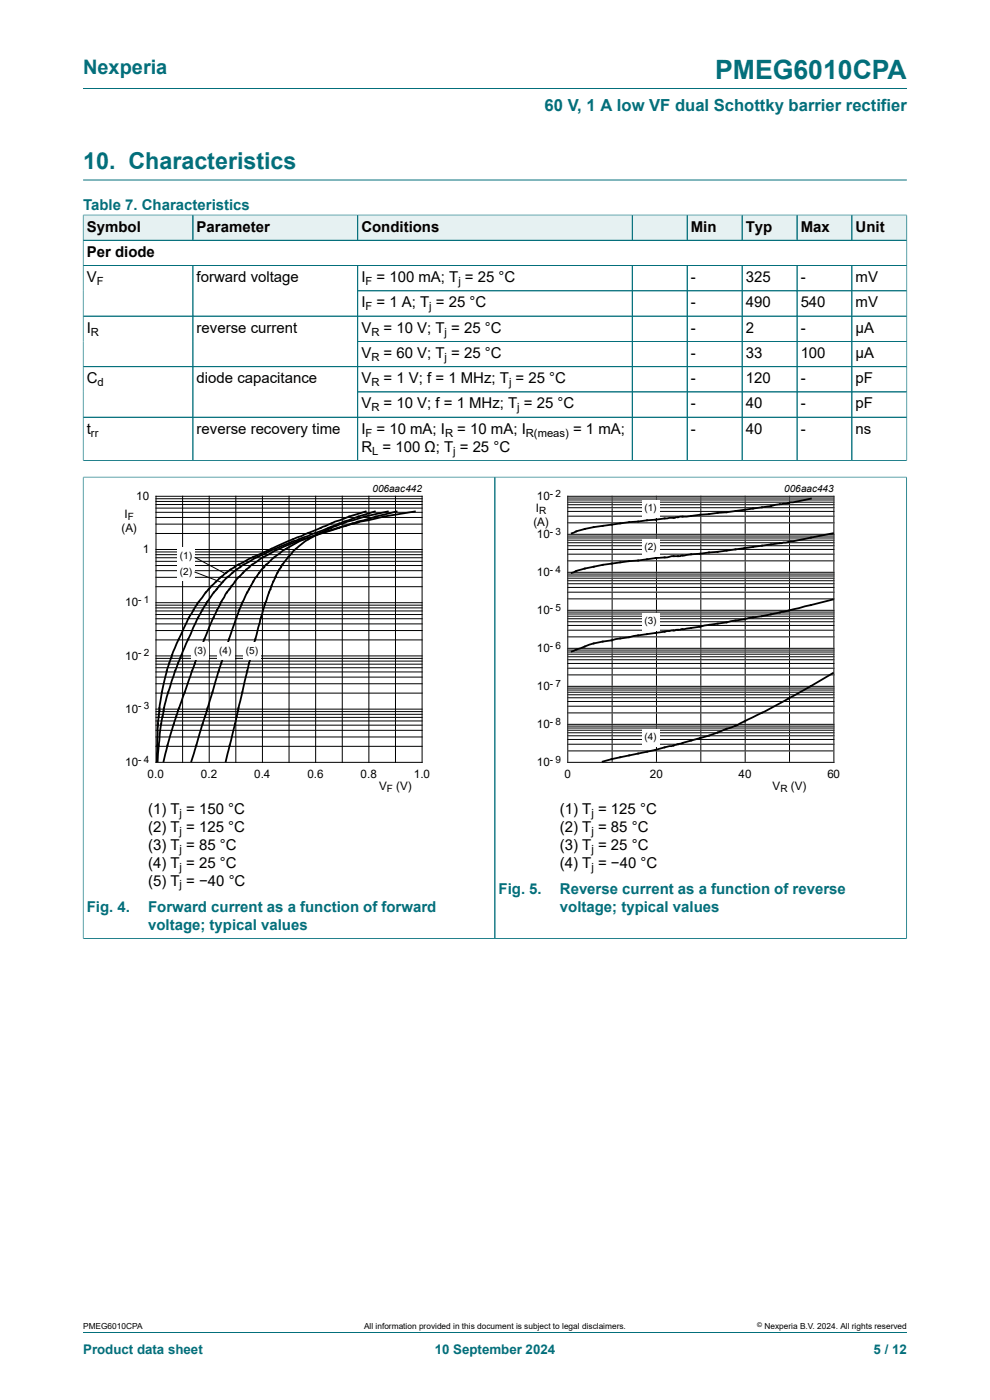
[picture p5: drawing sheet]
<svg xmlns="http://www.w3.org/2000/svg" width="210mm" height="297mm" viewBox="0 0 210 297" stroke-linecap="round" stroke-linejoin="round" font-family="sans-serif">
<path d="M17.6 18.8h174.8M17.6 38.2h174.8" fill="none" stroke="#036f7b" stroke-width=".21"/>
<path d="M17.7 45.7h23.2v5.2h-23.2z" fill="#e6f1f2"/>
<path d="M17.6 45.5v5.5h23.3v-5.4h-23.3" fill="none" stroke="#036f7b" stroke-width=".21"/>
<path d="M41 45.7h34.8v5.2h-34.8z" fill="#e6f1f2"/>
<path d="M40.9 45.6h35v5.4h-35z" fill="none" stroke="#036f7b" stroke-width=".21"/>
<path d="M75.9 45.7h58.1v5.2h-58.1z" fill="#e6f1f2"/>
<path d="M75.9 45.6h58.2v5.4h-58.2z" fill="none" stroke="#036f7b" stroke-width=".21"/>
<path d="M134.2 45.7h11.5v5.2h-11.5z" fill="#e6f1f2"/>
<path d="M134.1 45.6h11.7v5.4h-11.7z" fill="none" stroke="#036f7b" stroke-width=".21"/>
<path d="M145.8 45.7h11.5v5.2h-11.5z" fill="#e6f1f2"/>
<path d="M145.8 45.6h11.6v5.4h-11.6z" fill="none" stroke="#036f7b" stroke-width=".21"/>
<path d="M157.5 45.7h11.5v5.2h-11.5z" fill="#e6f1f2"/>
<path d="M157.4 45.6h11.7v5.4h-11.7z" fill="none" stroke="#036f7b" stroke-width=".21"/>
<path d="M169.1 45.7h11.5v5.2h-11.5z" fill="#e6f1f2"/>
<path d="M169.1 45.6h11.6v5.4h-11.6z" fill="none" stroke="#036f7b" stroke-width=".21"/>
<path d="M180.8 45.7h11.5v5.2h-11.5z" fill="#e6f1f2"/>
<g fill="none" stroke="#036f7b" stroke-width=".21">
<path d="M17.6 56.3h174.8M17.6 51h174.8M17.6 45.7v52.1M17.7 45.6h174.7M40.9 56.3v41.4M40.9 45.7v5.2M75.9 56.3v41.4M75.9 45.7v5.2M134.1 45.7v5.2M134.1 56.3v41.4M145.8 45.7v5.2M145.8 56.3v41.4"/>
<path d="M157.4 45.7v5.2M157.4 56.3v41.4M169.1 45.7v5.2M169.1 56.3v41.4M180.7 45.6v5.4M180.7 56.3v41.4M192.4 45.5v52.3M17.6 67.1h174.8M17.6 77.8h174.8M75.9 61.7h116.5M75.9 72.4h116.5M17.6 97.7h174.8"/>
<path d="M17.6 88.5h174.8M75.9 83.1h116.5M17.6 101.2h87.4v97.9h-87.4M17.6 101.1v98.1"/>
</g>
<path d="M20.4 102.5h81.8v66.3h-81.8z" fill="none" stroke="#fff" stroke-width=".21"/>
<g fill="none" stroke="#000" stroke-width=".21">
<path d="M33.1 105.3h56.4v56.4h-56.4zM33.1 120h56.4M33.1 119.1h56.4M33.1 118.3h56.4M33.1 117.7h56.4M33.1 117.1h56.4M33.1 116.6h56.4M33.1 113.2h56.4M33.1 111.2h56.4M33.1 109.8h56.4M33.1 108.7h56.4M33.1 107.8h56.4"/>
<path d="M33.1 107h56.4M33.1 106.4h56.4M33.1 105.8h56.4M38.7 105.3v56.4M44.4 105.3v56.4M50 105.3v56.4M55.7 105.3v56.4M61.3 105.3v56.4M67 105.3v56.4M72.6 105.3v56.4M78.2 105.3v56.4M83.9 105.3v56.4"/>
<path d="M33.1 139.7h56.4M33.1 139.1h56.4M33.1 135.8h56.4M33.1 133.8h56.4M33.1 132.4h56.4M33.1 131.3h56.4M33.1 130.4h56.4M33.1 129.6h56.4M33.1 129h56.4M33.1 128.4h56.4M33.1 127.9h56.4M33.1 124.5h56.4"/>
<path d="M33.1 122.5h56.4M33.1 121.1h56.4M33.1 158.3h56.4M33.1 156.3h56.4M33.1 154.9h56.4M33.1 153.8h56.4M33.1 152.9h56.4M33.1 152.2h56.4M33.1 151.5h56.4M33.1 151h56.4M33.1 150.4h56.4M33.1 147h56.4"/>
<path d="M33.1 145.1h56.4M33.1 143.6h56.4M33.1 142.5h56.4M33.1 141.7h56.4M33.1 140.9h56.4M33.1 140.2h56.4"/>
</g>
<path d="M77.6 108.5l-1.7 .5a167.3 167.3 0 0 0-13.8 5.4l-8.4 3.8a28.6 28.6 0 0 0-14.7 15 53.3 53.3 0 0 0-5.6 25.9l-.1 2.4M79.5 108.5a136.4 136.4 0 0 0-14.2 5.2 62.5 62.5 0 0 0-14.3 6.6 27.1 27.1 0 0 0-8.1 9.1l-.4 .7a91.8 91.8 0 0 0-7.8 20.7l-.8 4.9-.5 5.8M82.3 108.5a42.5 42.5 0 0 0-7.4 1.9l-3 .9a31.8 31.8 0 0 0-8.5 4.6 22 22 0 0 0-6.5 10.2l-1.7 5.3-1.8 6.9-5.5 23.2M84.1 108.5a217.5 217.5 0 0 0-23.7 7.4l-.6 .3a28.1 28.1 0 0 0-9.4 6.4 38.9 38.9 0 0 0-6.6 11.9l-2.2 5.5-3.1 8.8a97.4 97.4 0 0 0-3.8 12.7M88 108.5a92.5 92.5 0 0 0-10.7 2l-4.8 1.2-4.3 1.4a27.3 27.3 0 0 0-11 6 26.2 26.2 0 0 0-6.2 9.7l-3.1 8.7-7.3 24" fill="none" stroke="#000" stroke-width=".38"/>
<g fill="#fff">
<path d="M40.6 136.3h3.8v3.7h-3.8z"/>
<path d="M45.9 136.3h3.8v3.7h-3.8z"/>
<path d="M51.6 136.3h3.8v3.7h-3.8z"/>
<path d="M37.6 116.2h3.8v3.6h-3.8z"/>
<path d="M37.6 119.6h3.8v3.6h-3.8z"/>
</g>
<path d="M41.3 118.2l6.4 3.4M120.4 105.3v56.4M129.8 105.3v56.4M139.3 105.3v56.4M148.7 105.3v56.4M158.1 105.3v56.4M167.5 105.3v56.4M176.9 105.3v56.4M41.3 121.3l5.9 2.3" fill="none" stroke="#000" stroke-width=".21"/>
<path d="M192.3 101.1v98.1M192.4 101.2h-87.4v97.9h87.4" fill="none" stroke="#036f7b" stroke-width=".21"/>
<path d="M107.7 102.5h81.9v66.3h-81.9z" fill="none" stroke="#fff" stroke-width=".21"/>
<path d="M120.4 161.7h56.5z" fill="#fff"/>
<path d="M120.4 161.7h56.5" fill="none" stroke="#000" stroke-width=".21"/>
<path d="M120.4 159.3h56.5z" fill="#fff"/>
<path d="M120.4 159.3h56.5" fill="none" stroke="#000" stroke-width=".21"/>
<path d="M120.4 157.9h56.5z" fill="#fff"/>
<path d="M120.4 157.9h56.5" fill="none" stroke="#000" stroke-width=".21"/>
<path d="M120.4 156.9h56.5z" fill="#fff"/>
<path d="M120.4 156.9h56.5" fill="none" stroke="#000" stroke-width=".21"/>
<path d="M120.4 156.1h56.5z" fill="#fff"/>
<path d="M120.4 156.1h56.5" fill="none" stroke="#000" stroke-width=".21"/>
<path d="M120.4 155.5h56.5z" fill="#fff"/>
<path d="M120.4 155.5h56.5" fill="none" stroke="#000" stroke-width=".21"/>
<path d="M120.4 154.9h56.5z" fill="#fff"/>
<path d="M120.4 154.9h56.5" fill="none" stroke="#000" stroke-width=".21"/>
<path d="M120.4 154.4h56.5z" fill="#fff"/>
<path d="M120.4 154.4h56.5" fill="none" stroke="#000" stroke-width=".21"/>
<path d="M120.4 154h56.5z" fill="#fff"/>
<path d="M120.4 154h56.5" fill="none" stroke="#000" stroke-width=".21"/>
<path d="M120.4 153.7h56.5z" fill="#fff"/>
<path d="M120.4 153.7h56.5" fill="none" stroke="#000" stroke-width=".21"/>
<path d="M120.4 151.2h56.5z" fill="#fff"/>
<path d="M120.4 151.2h56.5" fill="none" stroke="#000" stroke-width=".21"/>
<path d="M120.4 149.8h56.5z" fill="#fff"/>
<path d="M120.4 149.8h56.5" fill="none" stroke="#000" stroke-width=".21"/>
<path d="M120.4 148.8h56.5z" fill="#fff"/>
<path d="M120.4 148.8h56.5" fill="none" stroke="#000" stroke-width=".21"/>
<path d="M120.4 148h56.5z" fill="#fff"/>
<path d="M120.4 148h56.5" fill="none" stroke="#000" stroke-width=".21"/>
<path d="M120.4 147.4h56.5z" fill="#fff"/>
<path d="M120.4 147.4h56.5" fill="none" stroke="#000" stroke-width=".21"/>
<path d="M120.4 146.9h56.5z" fill="#fff"/>
<path d="M120.4 146.9h56.5" fill="none" stroke="#000" stroke-width=".21"/>
<path d="M120.4 146.4h56.5z" fill="#fff"/>
<path d="M120.4 146.4h56.5" fill="none" stroke="#000" stroke-width=".21"/>
<path d="M120.4 146h56.5z" fill="#fff"/>
<path d="M120.4 146h56.5" fill="none" stroke="#000" stroke-width=".21"/>
<path d="M120.4 145.6h56.5z" fill="#fff"/>
<path d="M120.4 145.6h56.5" fill="none" stroke="#000" stroke-width=".21"/>
<path d="M120.4 143.2h56.5z" fill="#fff"/>
<path d="M120.4 143.2h56.5" fill="none" stroke="#000" stroke-width=".21"/>
<path d="M120.4 141.8h56.5z" fill="#fff"/>
<path d="M120.4 141.8h56.5" fill="none" stroke="#000" stroke-width=".21"/>
<path d="M120.4 140.7h56.5z" fill="#fff"/>
<path d="M120.4 140.7h56.5" fill="none" stroke="#000" stroke-width=".21"/>
<path d="M120.4 140h56.5z" fill="#fff"/>
<path d="M120.4 140h56.5" fill="none" stroke="#000" stroke-width=".21"/>
<path d="M120.4 139.3h56.5z" fill="#fff"/>
<path d="M120.4 139.3h56.5" fill="none" stroke="#000" stroke-width=".21"/>
<path d="M120.4 138.8h56.5z" fill="#fff"/>
<path d="M120.4 138.8h56.5" fill="none" stroke="#000" stroke-width=".21"/>
<path d="M120.4 138.3h56.5z" fill="#fff"/>
<path d="M120.4 138.3h56.5" fill="none" stroke="#000" stroke-width=".21"/>
<path d="M120.4 137.9h56.5z" fill="#fff"/>
<path d="M120.4 137.9h56.5" fill="none" stroke="#000" stroke-width=".21"/>
<path d="M120.4 137.5h56.5z" fill="#fff"/>
<path d="M120.4 137.5h56.5" fill="none" stroke="#000" stroke-width=".21"/>
<path d="M120.4 135.1h56.5z" fill="#fff"/>
<path d="M120.4 135.1h56.5" fill="none" stroke="#000" stroke-width=".21"/>
<path d="M120.4 133.7h56.5z" fill="#fff"/>
<path d="M120.4 133.7h56.5" fill="none" stroke="#000" stroke-width=".21"/>
<path d="M120.4 132.7h56.5z" fill="#fff"/>
<path d="M120.4 132.7h56.5" fill="none" stroke="#000" stroke-width=".21"/>
<path d="M120.4 131.9h56.5z" fill="#fff"/>
<path d="M120.4 131.9h56.5" fill="none" stroke="#000" stroke-width=".21"/>
<path d="M120.4 131.3h56.5z" fill="#fff"/>
<path d="M120.4 131.3h56.5" fill="none" stroke="#000" stroke-width=".21"/>
<path d="M120.4 130.7h56.5z" fill="#fff"/>
<path d="M120.4 130.7h56.5" fill="none" stroke="#000" stroke-width=".21"/>
<path d="M120.4 130.3h56.5z" fill="#fff"/>
<path d="M120.4 130.3h56.5" fill="none" stroke="#000" stroke-width=".21"/>
<path d="M120.4 129.8h56.5z" fill="#fff"/>
<path d="M120.4 129.8h56.5" fill="none" stroke="#000" stroke-width=".21"/>
<path d="M120.4 129.5h56.5z" fill="#fff"/>
<path d="M120.4 129.5h56.5" fill="none" stroke="#000" stroke-width=".21"/>
<path d="M120.4 127h56.5z" fill="#fff"/>
<path d="M120.4 127h56.5" fill="none" stroke="#000" stroke-width=".21"/>
<path d="M120.4 125.6h56.5z" fill="#fff"/>
<path d="M120.4 125.6h56.5" fill="none" stroke="#000" stroke-width=".21"/>
<path d="M120.4 124.6h56.5z" fill="#fff"/>
<path d="M120.4 124.6h56.5" fill="none" stroke="#000" stroke-width=".21"/>
<path d="M120.4 123.8h56.5z" fill="#fff"/>
<path d="M120.4 123.8h56.5" fill="none" stroke="#000" stroke-width=".21"/>
<path d="M120.4 123.2h56.5z" fill="#fff"/>
<path d="M120.4 123.2h56.5" fill="none" stroke="#000" stroke-width=".21"/>
<path d="M120.4 122.7h56.5z" fill="#fff"/>
<path d="M120.4 122.7h56.5" fill="none" stroke="#000" stroke-width=".21"/>
<path d="M120.4 122.2h56.5z" fill="#fff"/>
<path d="M120.4 122.2h56.5" fill="none" stroke="#000" stroke-width=".21"/>
<path d="M120.4 121.8h56.5z" fill="#fff"/>
<path d="M120.4 121.8h56.5" fill="none" stroke="#000" stroke-width=".21"/>
<path d="M120.4 121.4h56.5z" fill="#fff"/>
<path d="M120.4 121.4h56.5" fill="none" stroke="#000" stroke-width=".21"/>
<path d="M120.4 119h56.5z" fill="#fff"/>
<path d="M120.4 119h56.5" fill="none" stroke="#000" stroke-width=".21"/>
<path d="M120.4 117.6h56.5z" fill="#fff"/>
<path d="M120.4 117.6h56.5" fill="none" stroke="#000" stroke-width=".21"/>
<path d="M120.4 116.6h56.5z" fill="#fff"/>
<path d="M120.4 116.6h56.5" fill="none" stroke="#000" stroke-width=".21"/>
<path d="M120.4 115.8h56.5z" fill="#fff"/>
<path d="M120.4 115.8h56.5" fill="none" stroke="#000" stroke-width=".21"/>
<path d="M120.4 115.1h56.5z" fill="#fff"/>
<path d="M120.4 115.1h56.5" fill="none" stroke="#000" stroke-width=".21"/>
<path d="M120.4 114.6h56.5z" fill="#fff"/>
<path d="M120.4 114.6h56.5" fill="none" stroke="#000" stroke-width=".21"/>
<path d="M120.4 114.1h56.5z" fill="#fff"/>
<path d="M120.4 114.1h56.5" fill="none" stroke="#000" stroke-width=".21"/>
<path d="M120.4 113.7h56.5z" fill="#fff"/>
<path d="M120.4 113.7h56.5" fill="none" stroke="#000" stroke-width=".21"/>
<path d="M120.4 113.3h56.5z" fill="#fff"/>
<path d="M120.4 113.3h56.5" fill="none" stroke="#000" stroke-width=".21"/>
<path d="M120.4 110.9h56.5z" fill="#fff"/>
<path d="M120.4 110.9h56.5" fill="none" stroke="#000" stroke-width=".21"/>
<path d="M120.4 109.5h56.5z" fill="#fff"/>
<path d="M120.4 109.5h56.5" fill="none" stroke="#000" stroke-width=".21"/>
<path d="M120.4 108.5h56.5z" fill="#fff"/>
<path d="M120.4 108.5h56.5" fill="none" stroke="#000" stroke-width=".21"/>
<path d="M120.4 107.7h56.5z" fill="#fff"/>
<path d="M120.4 107.7h56.5" fill="none" stroke="#000" stroke-width=".21"/>
<path d="M120.4 107.1h56.5z" fill="#fff"/>
<path d="M120.4 107.1h56.5" fill="none" stroke="#000" stroke-width=".21"/>
<path d="M120.4 106.5h56.5z" fill="#fff"/>
<path d="M120.4 106.5h56.5" fill="none" stroke="#000" stroke-width=".21"/>
<path d="M120.4 106.1h56.5z" fill="#fff"/>
<path d="M120.4 106.1h56.5" fill="none" stroke="#000" stroke-width=".21"/>
<path d="M120.4 105.7h56.5z" fill="#fff"/>
<path d="M120.4 105.7h56.5" fill="none" stroke="#000" stroke-width=".21"/>
<path d="M120.4 105.3h56.5z" fill="#fff"/>
<path d="M120.4 105.3h56.5" fill="none" stroke="#000" stroke-width=".21"/>
<path d="M172 105.8l-6.6 1.2a234.9 234.9 0 0 1-18.8 2.5l-5.6 .5a178.8 178.8 0 0 0-16.9 2.2l-2.8 .9M176.7 113.1l-8.5 1.7-2.8 .4a257.8 257.8 0 0 1-19.7 2.5l-1.4 .3h-1.9a7.8 7.8 0 0 1-3.3 .4l-1.8 .2a96.3 96.3 0 0 0-14.7 2.4l-1.3 .5M176.7 127.2l-4.7 1.2a215.8 215.8 0 0 1-19.8 3.9l-9 1.4a171 171 0 0 0-18.2 3.1l-3.7 1.4M176.7 142.8l-4.7 2.8a169.6 169.6 0 0 1-15.2 8l-.3 .2-2.4 .8a43.8 43.8 0 0 1-8.4 2.8l-3.3 .9h-.4a113.5 113.5 0 0 1-12.3 2.7l-1.9 .6" fill="none" stroke="#000" stroke-width=".38"/>
<g fill="#fff">
<path d="M136.1 106.1h3.8v3.7h-3.8z"/>
<path d="M136.1 114.3h3.8v3.7h-3.8z"/>
<path d="M136.1 130.1h3.8v3.7h-3.8z"/>
<path d="M136.1 154.7h3.8v3.6h-3.8z"/>
</g>
<path d="M17.6 101.3v97.7M17.7 101.2h174.6M105 101.3v97.7M192.3 101.3v97.7M17.7 199.1h174.6M17.6 282.6h174.8" fill="none" stroke="#036f7b" stroke-width=".21"/>
<text font-size="5.6" fill="#036f7b" x="151.7" y="16.8">PMEG6010CPA</text>
<text font-size="4.9" fill="#036f7b" x="17.6" y="35.9">10. Characteristics</text>
<text font-size="4.2" fill="#036f7b" x="17.6" y="15.6">Nexperia</text>
<text font-size="3.5" fill="#036f7b" x="115.5" y="23.7">60 V, 1 A low VF dual Schottky barrier rectifier</text>
<g font-size="3.2" fill="#036f7b">
<text x="17.6" y="44.5">Table 7. Characteristics</text>
<text x="105.8" y="189.6">Fig. 5.</text>
<text x="118.8" y="189.6">Reverse current as a function of reverse</text>
<text x="18.4" y="193.4">Fig. 4.</text>
<text x="31.4" y="193.4">Forward current as a function of forward</text>
<text x="31.4" y="197.2">voltage; typical values</text>
<text x="118.8" y="193.4">voltage; typical values</text>
</g>
<g font-size="3.2">
<text x="18.4" y="49.1">Symbol</text>
<text x="41.7" y="49.1">Parameter</text>
<text x="76.7" y="49.1">Conditions</text>
<text x="146.5" y="49.1">Min</text>
<text x="158.2" y="49.1">Typ</text>
<text x="169.8" y="49.1">Max</text>
<text x="181.5" y="49.1">Unit</text>
<text x="18.4" y="54.5">Per diode</text>
<text x="18.4" y="59.8">V</text>
<text x="41.7" y="59.8">forward voltage</text>
<text x="76.7" y="59.8">I</text>
<text x="79.9" y="59.8">= 100 mA; T = 25 °C</text>
<text x="146.5" y="59.8">-</text>
<text x="158.2" y="59.8">325</text>
<text x="169.8" y="59.8">-</text>
<text x="181.5" y="59.8">mV</text>
<text x="76.7" y="65.2">I</text>
<text x="79.9" y="65.2">= 1 A; T = 25 °C</text>
<text x="146.5" y="65.2">-</text>
<text x="158.2" y="65.2">490</text>
<text x="169.8" y="65.2">540</text>
<text x="181.5" y="65.2">mV</text>
<text x="18.4" y="70.6">I</text>
<text x="41.7" y="70.6">reverse current</text>
<text x="76.7" y="70.6">V</text>
<text x="81.4" y="70.6">= 10 V; T = 25 °C</text>
<text x="146.5" y="70.6">-</text>
<text x="158.2" y="70.6">2</text>
<text x="169.8" y="70.6">-</text>
<text x="181.5" y="70.6">µA</text>
<text x="76.7" y="75.9">V</text>
<text x="81.4" y="75.9">= 60 V; T = 25 °C</text>
<text x="146.5" y="75.9">-</text>
<text x="158.2" y="75.9">33</text>
<text x="169.8" y="75.9">100</text>
<text x="181.5" y="75.9">µA</text>
<text x="18.4" y="81.3">C</text>
<text x="41.7" y="81.3">diode capacitance</text>
<text x="76.7" y="81.3">V</text>
<text x="81.4" y="81.3">= 1 V; f = 1 MHz; T = 25 °C</text>
<text x="146.5" y="81.3">-</text>
<text x="158.2" y="81.3">120</text>
<text x="169.8" y="81.3">-</text>
<text x="181.5" y="81.3">pF</text>
<text x="76.7" y="86.7">V</text>
<text x="81.4" y="86.7">= 10 V; f = 1 MHz; T = 25 °C</text>
<text x="146.5" y="86.7">-</text>
<text x="158.2" y="86.7">40</text>
<text x="169.8" y="86.7">-</text>
<text x="181.5" y="86.7">pF</text>
<text x="18.4" y="92">t</text>
<text x="41.7" y="92">reverse recovery time</text>
<text x="76.7" y="92">I</text>
<text x="76.7" y="95.8">R = 100 Ω; T = 25 °C</text>
<text x="79.9" y="92">= 10 mA; I</text>
<text x="97" y="92">= 10 mA; I</text>
<text x="121.5" y="92">= 1 mA;</text>
<text x="146.5" y="92">-</text>
<text x="158.2" y="92">40</text>
<text x="169.8" y="92">-</text>
<text x="181.5" y="92">ns</text>
<text x="31.4" y="172.6">(1) T = 150 °C</text>
<text x="118.8" y="172.6">(1) T = 125 °C</text>
<text x="31.4" y="176.4">(2) T = 125 °C</text>
<text x="118.8" y="176.4">(2) T = 85 °C</text>
<text x="31.4" y="180.2">(3) T = 85 °C</text>
<text x="31.4" y="184.1">(4) T = 25 °C</text>
<text x="118.8" y="180.2">(3) T = 25 °C</text>
<text x="118.8" y="184.1">(4) T = −40 °C</text>
<text x="31.4" y="187.9">(5) T = −40 °C</text>
</g>
<g font-size="2.8" fill="#036f7b">
<text x="17.6" y="287.2">Product data sheet</text>
<text x="92.2" y="287.2">10 September 2024</text>
<text x="185.3" y="287.2">5 / 12</text>
</g>
<g font-size="2.5">
<text x="28.9" y="106.1">10</text>
<text x="113.9" y="106.1">10</text>
<text x="25.8" y="112.8">(A)</text>
<text x="26.4" y="109.9">I</text>
<text x="113.1" y="111.6">(A)</text>
<text x="113.7" y="108.6">I</text>
<text x="30.3" y="117.4">1</text>
<text x="113.9" y="114.2">10</text>
<text x="113.9" y="122.2">10</text>
<text x="26.6" y="128.7">10</text>
<text x="113.9" y="130.3">10</text>
<text x="26.6" y="140">10</text>
<text x="113.9" y="138.4">10</text>
<text x="113.9" y="146.4">10</text>
<text x="26.6" y="151.3">10</text>
<text x="113.9" y="154.5">10</text>
<text x="26.6" y="162.6">10</text>
<text x="31.3" y="165.1">0.0</text>
<text x="42.6" y="165.1">0.2</text>
<text x="53.9" y="165.1">0.4</text>
<text x="65.2" y="165.1">0.6</text>
<text x="76.5" y="165.1">0.8</text>
<text x="80.4" y="167.6">V</text>
<text x="84" y="167.6">(V)</text>
<text x="87.8" y="165.1">1.0</text>
<text x="113.9" y="162.6">10</text>
<text x="119.7" y="165.1">0</text>
<text x="137.8" y="165.1">20</text>
<text x="156.6" y="165.1">40</text>
<text x="163.9" y="167.6">V</text>
<text x="167.8" y="167.6">(V)</text>
<text x="175.5" y="165.1">60</text>
</g>
<g font-size="2.4">
<text x="20.5" y="60.5">F</text>
<text x="77.5" y="60.5">F</text>
<text x="77.5" y="65.8">F</text>
<text x="91.1" y="65.8">j</text>
<text x="97.2" y="60.5">j</text>
<text x="19.3" y="71.2">R</text>
<text x="78.8" y="71.2">R</text>
<text x="94.3" y="71.2">j</text>
<text x="78.8" y="76.5">R</text>
<text x="94.3" y="76.5">j</text>
<text x="20.7" y="81.9">d</text>
<text x="78.8" y="81.9">R</text>
<text x="108" y="81.9">j</text>
<text x="78.8" y="87.3">R</text>
<text x="109.7" y="87.3">j</text>
<text x="19.3" y="92.6">rr</text>
<text x="77.5" y="92.6">F</text>
<text x="94.4" y="92.6">R</text>
<text x="111.5" y="92.6">R(meas)</text>
<text x="78.9" y="96.4">L</text>
<text x="96.1" y="96.4">j</text>
<text x="38.1" y="173.2">j</text>
<text x="125.5" y="173.2">j</text>
<text x="38.1" y="177.1">j</text>
<text x="125.5" y="177.1">j</text>
<text x="38.1" y="180.9">j</text>
<text x="38.1" y="184.7">j</text>
<text x="125.5" y="180.9">j</text>
<text x="125.5" y="184.7">j</text>
<text x="38.1" y="188.5">j</text>
</g>
<g font-size="2.1">
<text x="79" y="104.5">006aac442</text>
<text x="116.6" y="105.3">- 2</text>
<text x="166.4" y="104.5">006aac443</text>
<text x="27.1" y="110.4">F</text>
<text x="114.3" y="109.1">R</text>
<text x="116.6" y="113.4">- 3</text>
<text x="136.7" y="108.5">(1)</text>
<text x="38.2" y="118.6">(</text>
<text x="38.9" y="118.6">1)</text>
<text x="136.7" y="116.7">(2)</text>
<text x="38.2" y="121.9">(</text>
<text x="38.9" y="121.9">2)</text>
<text x="116.6" y="121.5">- 4</text>
<text x="29.3" y="128">- 1</text>
<text x="116.6" y="129.5">- 5</text>
<text x="116.6" y="137.6">- 6</text>
<text x="136.7" y="132.5">(3)</text>
<text x="29.3" y="139.3">- 2</text>
<text x="41.2" y="138.7">(3)</text>
<text x="46.5" y="138.7">(4)</text>
<text x="52.1" y="138.7">(5)</text>
<text x="116.6" y="145.7">- 7</text>
<text x="29.3" y="150.5">- 3</text>
<text x="116.6" y="153.7">- 8</text>
<text x="29.3" y="161.8">- 4</text>
<text x="116.6" y="161.8">- 9</text>
<text x="136.7" y="157">(4)</text>
<text x="82.1" y="168.1">F</text>
<text x="165.5" y="168.1">R</text>
</g>
<g font-size="1.8">
<text x="17.6" y="282">PMEG6010CPA</text>
<text x="77.2" y="282">All information provided in this document is subject to legal disclaimers.</text>
<text x="162.2" y="282">Nexperia B.V. 2024. All rights reserved</text>
</g>
<text font-size="1.4" x="160.6" y="281.6">©</text>
</svg>
